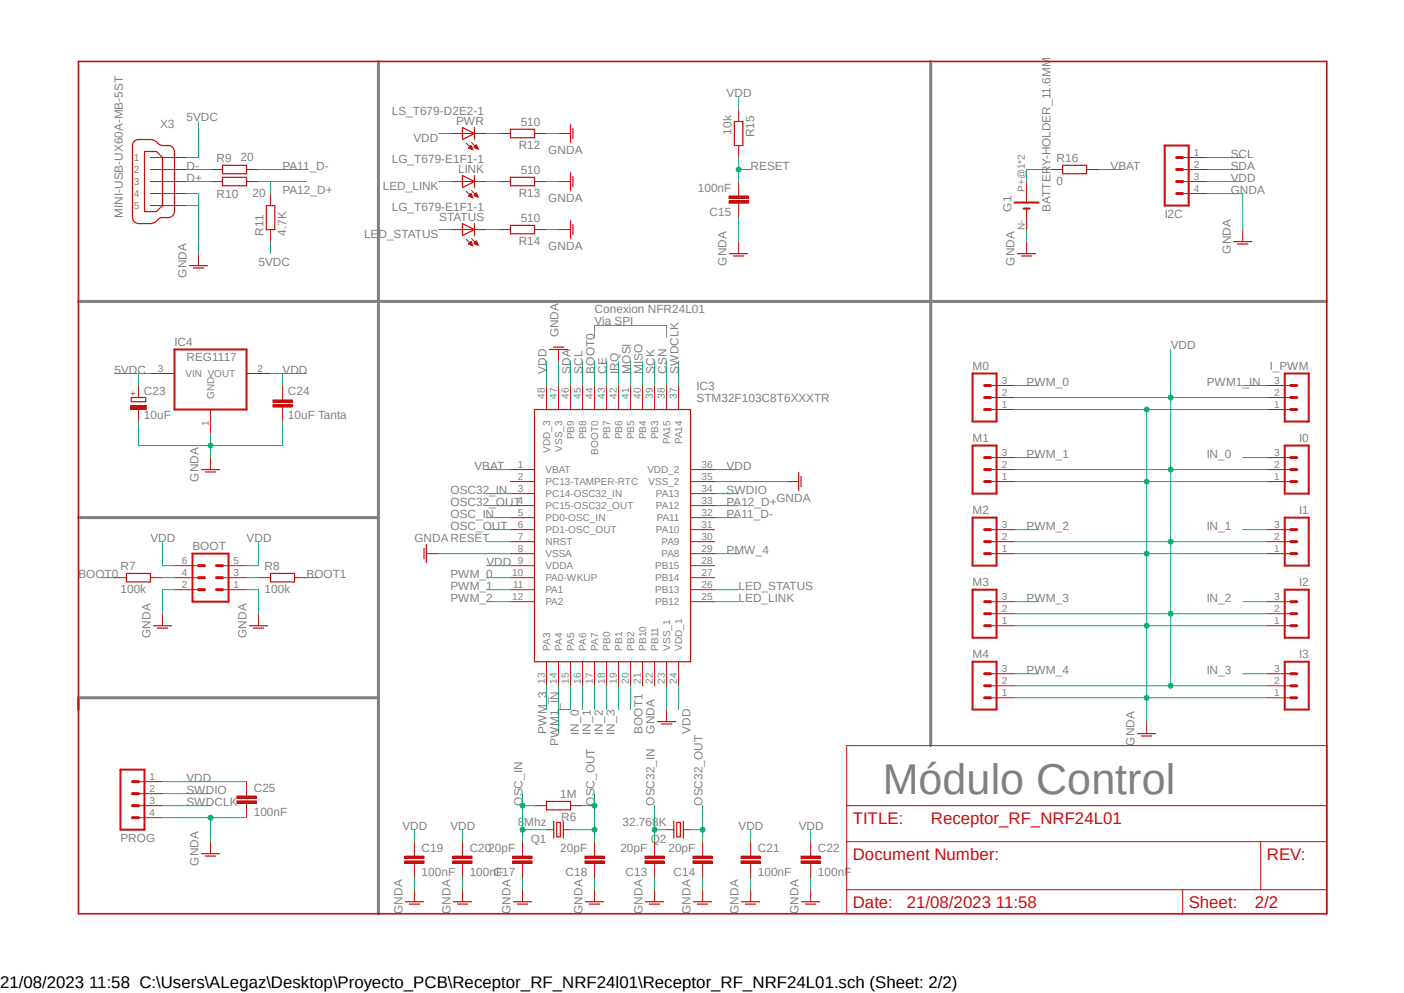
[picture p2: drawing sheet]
<svg xmlns="http://www.w3.org/2000/svg" width="297mm" height="210mm" viewBox="0 0 297 210" stroke-linecap="round" stroke-linejoin="round" font-family="sans-serif">
<path d="M16 11l265.1 182.9M281.1 11l-265.1 182.9" fill="none" stroke="#fff" stroke-width=".21"/>
<path d="M80.1 13v180.3M196.9 13v144.7M16.6 63.8h264.1M16.6 109.5h63.5M80.1 147.6h-63.5v2.5" fill="none" stroke="#808080" stroke-width=".64"/>
<path d="M125.8 71.4v-2.6h15.2v2.6" fill="none" stroke="#808080" stroke-width=".21"/>
<path d="M16.6 13h264.1v180.3h-264.1z" fill="none" stroke="#c90d0c" stroke-width=".34"/>
<g fill="none" stroke="#c90d0c" stroke-width=".21">
<path d="M31.8 79h5.1M52.2 79h5M44.5 86.6v5.1M108 99.3h5.1M115.6 81.5v5.1M118.2 81.5v5.1M120.7 81.5v5.1M123.2 81.5v5.1M125.8 81.5v5.1M128.3 81.5v5.1M130.9 81.5v5.1M133.4 81.5v5.1"/>
<path d="M135.9 81.5v5.1M138.5 81.5v5.1M141 81.5v5.1M143.6 81.5v5.1M146.1 99.3h5.1M209.5 99.3h5.1M209.5 86.6h5.1M209.5 84.1h5.1M209.5 81.5h5.1M209.5 96.8h5.1M268 99.3h5M268 86.6h5"/>
<path d="M268 84.1h5M268 81.5h5M268 96.8h5M108 101.9h5.1M108 104.4h5.1M108 106.9h5.1M108 109.5h5.1M108 112h5.1M108 114.6h5.1M108 117.1h5.1M108 119.6h5.1M146.1 101.9h5.1"/>
<path d="M146.1 104.4h5.1M146.1 106.9h5.1M146.1 109.5h5.1M146.1 112h5.1M146.1 114.6h5.1M146.1 117.1h5.1M146.1 119.6h5.1M209.5 101.9h5.1M209.5 112h5.1M209.5 114.6h5.1M209.5 117.1h5.1M268 101.9h5"/>
<path d="M268 112h5M268 114.6h5M268 117.1h5M108 122.2h5.1M108 124.7h5.1M108 127.3h5.1M115.6 140v5M118.2 140v5M120.7 140v5M123.2 140v5M125.8 140v5M128.3 140v5"/>
<path d="M130.9 140v5M133.4 140v5M135.9 140v5M138.5 140v5M141 140v5M143.6 140v5M146.1 122.2h5.1M146.1 124.7h5.1M146.1 127.3h5.1M209.5 127.3h5.1M209.5 132.3h5.1M209.5 129.8h5.1"/>
<path d="M268 127.3h5M268 132.3h5M268 129.8h5M179.1 157.7h101.6v35.6h-101.6zM209.5 147.6h5.1M209.5 145h5.1M209.5 142.5h5.1M268 147.6h5M268 145h5M268 142.5h5M29.3 170.4h5.1M29.3 165.3h5.1"/>
<path d="M29.3 167.9h5.1M29.3 172.9h5.1M179.1 178h101.6M179.1 170.4h101.6M266.7 178v10.2M87.7 180.6v.5M87.7 182.6v.5M179.1 188.2h101.6M250.2 188.2v5.1"/>
</g>
<path d="M113.1 86.6h33v53.4h-33z" fill="none" stroke="#c90d0c" stroke-width=".25"/>
<path d="M36.9 73.9h15.3v12.7h-15.3zM205.7 79h5.1v10.2h-5.1zM271.8 79h5.1v10.2h-5.1zM205.7 94.2h5.1v10.2h-5.1zM271.8 94.2h5.1v10.2h-5.1zM205.7 109.5h5.1v10.1h-5.1zM271.8 109.5h5.1v10.1h-5.1zM205.7 124.7h5.1v10.2h-5.1zM205.7 140h5.1v10.1h-5.1zM271.8 124.7h5.1v10.2h-5.1zM271.8 140h5.1v10.1h-5.1zM25.5 162.8h5.1v12.7h-5.1z" fill="none" stroke="#c90d0c" stroke-width=".42"/>
<g fill="none" stroke="#c90d0c" stroke-width=".64">
<path d="M208.3 81.5h1.2M208.3 84.1h1.2M208.3 86.6h1.2M208.3 96.8h1.2M208.3 99.3h1.2M273 81.5h1.3M273 84.1h1.3M273 86.6h1.3M273 96.8h1.3M273 99.3h1.3M208.3 101.9h1.2M208.3 112h1.2"/>
<path d="M208.3 114.6h1.2M208.3 117.1h1.2M273 101.9h1.3M273 112h1.3M273 114.6h1.3M273 117.1h1.3M208.3 127.3h1.2M208.3 129.8h1.2M208.3 132.3h1.2M273 127.3h1.3M273 129.8h1.3M273 132.3h1.3"/>
<path d="M208.3 142.5h1.2M208.3 145h1.2M208.3 147.6h1.2M273 142.5h1.3M273 145h1.3M273 147.6h1.3M28 170.4h1.3M28 167.9h1.3M28 165.3h1.3M28 172.9h1.3"/>
</g>
<path d="M85.6 182.1h4.1v.5h-4.1z" fill-rule="evenodd" fill="#c90d0c"/>
<path d="M85.6 182.1h4.1v.5h-4.1z" fill="none" stroke="#c90d0c" stroke-width=".21"/>
<path d="M85.6 181.1h4.1v.5h-4.1z" fill-rule="evenodd" fill="#c90d0c"/>
<path d="M87.7 178v2.6M85.6 181.1h4.1v.5h-4.1zM87.7 183.1v2.5M97.8 180.6v.5M97.8 182.6v.5" fill="none" stroke="#c90d0c" stroke-width=".21"/>
<path d="M95.8 182.1h4.1v.5h-4.1z" fill-rule="evenodd" fill="#c90d0c"/>
<path d="M95.8 182.1h4.1v.5h-4.1z" fill="none" stroke="#c90d0c" stroke-width=".21"/>
<path d="M95.8 181.1h4.1v.5h-4.1z" fill-rule="evenodd" fill="#c90d0c"/>
<path d="M97.8 178v2.6M95.8 181.1h4.1v.5h-4.1zM97.8 183.1v2.5M158.8 180.6v.5M158.8 182.6v.5" fill="none" stroke="#c90d0c" stroke-width=".21"/>
<path d="M156.8 182.1h4v.5h-4z" fill-rule="evenodd" fill="#c90d0c"/>
<path d="M156.8 182.1h4v.5h-4z" fill="none" stroke="#c90d0c" stroke-width=".21"/>
<path d="M156.8 181.1h4v.5h-4z" fill-rule="evenodd" fill="#c90d0c"/>
<path d="M158.8 178v2.6M156.8 181.1h4v.5h-4zM158.8 183.1v2.5M171.5 180.6v.5M171.5 182.6v.5" fill="none" stroke="#c90d0c" stroke-width=".21"/>
<path d="M169.5 182.1h4v.5h-4z" fill-rule="evenodd" fill="#c90d0c"/>
<path d="M169.5 182.1h4v.5h-4z" fill="none" stroke="#c90d0c" stroke-width=".21"/>
<path d="M169.5 181.1h4v.5h-4z" fill-rule="evenodd" fill="#c90d0c"/>
<path d="M171.5 178v2.6M169.5 181.1h4v.5h-4zM171.5 183.1v2.5" fill="none" stroke="#c90d0c" stroke-width=".21"/>
<path d="M27.8 84.1h3v.9h-3z" fill="none" stroke="#c90d0c" stroke-width=".25"/>
<path d="M27.6 85.8h3.3v.8h-3.3z" fill-rule="evenodd" fill="#c90d0c"/>
<path d="M27.6 85.8h3.3v.8h-3.3zM29.3 81.5v2.6M29.3 86.6v2.6M59.8 84.1v.5M59.8 86.1v.5" fill="none" stroke="#c90d0c" stroke-width=".21"/>
<path d="M57.7 85.6h4.1v.5h-4.1z" fill-rule="evenodd" fill="#c90d0c"/>
<path d="M57.7 85.6h4.1v.5h-4.1z" fill="none" stroke="#c90d0c" stroke-width=".21"/>
<path d="M57.7 84.6h4.1v.5h-4.1z" fill-rule="evenodd" fill="#c90d0c"/>
<path d="M44.5 96.8v2.5M57.7 84.6h4.1v.5h-4.1zM59.8 81.5v2.6M59.8 86.6v2.6M113.1 170.4h2.5M115.6 175.5h1.5M119.2 175.5h1.5M120.7 170.4h2.5M110.5 180.6v.5M110.5 182.6v.5" fill="none" stroke="#c90d0c" stroke-width=".21"/>
<path d="M42.6 99.3h3.8M43.4 99.8h2.2M115.6 169.5h5.1v1.8h-5.1zM117.1 173.7v3.5M117.8 173.9h.7v3.1h-.7zM119.2 173.7v3.5" fill="none" stroke="#c90d0c" stroke-width=".25"/>
<path d="M108.5 181.1h4.1v.5h-4.1z" fill-rule="evenodd" fill="#c90d0c"/>
<path d="M108.5 181.1h4.1v.5h-4.1z" fill="none" stroke="#c90d0c" stroke-width=".21"/>
<path d="M108.5 182.1h4.1v.5h-4.1z" fill-rule="evenodd" fill="#c90d0c"/>
<path d="M110.5 178v2.6M108.5 182.1h4.1v.5h-4.1zM110.5 183.1v2.5M125.8 180.6v.5M125.8 182.6v.5" fill="none" stroke="#c90d0c" stroke-width=".21"/>
<path d="M123.7 181.1h4.1v.5h-4.1z" fill-rule="evenodd" fill="#c90d0c"/>
<path d="M123.7 181.1h4.1v.5h-4.1z" fill="none" stroke="#c90d0c" stroke-width=".21"/>
<path d="M123.7 182.1h4.1v.5h-4.1z" fill-rule="evenodd" fill="#c90d0c"/>
<g fill="none" stroke="#c90d0c" stroke-width=".21">
<path d="M31.8 33.3h7.7M31.8 35.9h7.7M31.8 38.4h7.7M44.5 35.9h2.6M44.5 38.4h2.6M52.2 35.9h2.5M52.2 38.4h2.5M31.8 40.9h7.7M31.8 43.5h7.7M57.2 40.9v2.6M57.2 48.6v2.5M36.9 119.6h5.1"/>
<path d="M47.1 119.6h5.1M24.2 122.2h2.6M31.8 122.2h2.6M34.4 129.8v2.5M36.9 124.7h5.1M36.9 122.2h5.1M47.1 124.7h5.1M47.1 122.2h5.1M54.7 122.2h2.5M54.7 129.8v2.5M62.3 122.2h2.6M125.8 178v2.6"/>
<path d="M141 175.5h1.5M144.6 175.5h1.5M110.5 188.2v2.5M123.7 182.1h4.1v.5h-4.1zM125.8 183.1v2.5M125.8 188.2v2.5M138.5 180.6v.5M138.5 182.6v.5"/>
</g>
<g fill="none" stroke="#c90d0c" stroke-width=".25">
<path d="M28.3 30l.6-.5h2.9a2.27 2.27 0 0 1 1.8 1 4.2 4.2 0 0 0 2.4 .3 1.31 1.31 0 0 1 .9 1.2v12.7a1.34 1.34 0 0 1-1.3 1.3h-1.2a1.47 1.47 0 0 0-1.3 .8l-1.3 .5h-2.5a1.27 1.27 0 0 1-1.3-1.3v-15.2zM30.6 32h2.5l1.3 1.3v10.2l-1.3 1.2h-2.5zM47.1 35h5.1v1.7h-5.1zM47.1 37.5h5.1v1.8h-5.1zM56.3 43.5h1.8v5.1h-1.8zM26.8 121.3h5v1.8h-5zM32.5 132.3h3.8M33.3 132.8h2.2M52.8 132.3h3.8M53.6 132.8h2.2M57.2 121.3h5.1v1.8h-5.1zM142.5 173.7v3.5"/>
<path d="M143.2 173.9h.7v3.1h-.7zM144.6 173.7v3.5M108.6 190.7h3.8M109.4 191.2h2.2M123.9 190.7h3.8M124.7 191.2h2.2"/>
</g>
<path d="M40.7 117.1h7.6v10.2h-7.6z" fill="none" stroke="#c90d0c" stroke-width=".42"/>
<path d="M42 119.6h1.3M45.8 119.6h1.3M42 122.2h1.3M42 124.7h1.3M45.8 122.2h1.3M45.8 124.7h1.3" fill="none" stroke="#c90d0c" stroke-width=".64"/>
<path d="M136.4 181.1h4.1v.5h-4.1z" fill-rule="evenodd" fill="#c90d0c"/>
<path d="M136.4 181.1h4.1v.5h-4.1z" fill="none" stroke="#c90d0c" stroke-width=".21"/>
<path d="M136.4 182.1h4.1v.5h-4.1z" fill-rule="evenodd" fill="#c90d0c"/>
<path d="M138.5 178v2.6M136.4 182.1h4.1v.5h-4.1zM138.5 183.1v2.5M148.6 180.6v.5M148.6 182.6v.5" fill="none" stroke="#c90d0c" stroke-width=".21"/>
<path d="M146.6 181.1h4.1v.5h-4.1z" fill-rule="evenodd" fill="#c90d0c"/>
<path d="M146.6 181.1h4.1v.5h-4.1z" fill="none" stroke="#c90d0c" stroke-width=".21"/>
<path d="M146.6 182.1h4.1v.5h-4.1z" fill-rule="evenodd" fill="#c90d0c"/>
<g fill="none" stroke="#c90d0c" stroke-width=".21">
<path d="M95.3 38.4h7.6M95.3 28.2h7.6M98.6 30.3l1.4 1.4M99.1 31.3l.5-.5 .4 .9zM99.1 31.3h.8M99.2 31.2h.6M99.3 31.1h.5M99.4 31.4h.5M99.4 31h.3M99.4 30.9h.3M99.5 30.9h.2M99.6 31.5h.3"/>
<path d="M99.7 30.1l1.4 1.4M99.8 31.6h.1M100.3 31.1h.7M100.4 31h.5M100.4 31.2h.6M100.5 30.9h.4M100.5 30.9h.3M100.6 31.3h.4M100.6 30.8h.2M100.7 30.7h.1M100.8 30.6l.3 .9-.9-.3zM100.8 31.4h.3"/>
<path d="M101 31.5h.1M105.5 38.4h2.5M105.5 28.2h2.5M113.1 38.4h2.5M113.1 28.2h2.5M118.2 38.4h2.5M118.2 28.2h2.5M156.3 23.2v2.5M156.3 30.8v2.5M42 53.6v2.6M95.3 48.6h7.6M98.6 50.6l1.4 1.4"/>
<path d="M98.6 40.4l1.4 1.4M99.1 41.4l.9 .4M99.1 41.4l.5-.5 .4 .9M99.1 41.4h.7M99.1 51.6h.7M99.2 51.6h.7M99.2 51.5h.6M99.2 41.3h.6M99.3 51.4h.4M99.3 41.5h.6M99.3 41.2h.5M99.4 51.3h.3"/>
<path d="M99.4 41.1h.3M99.4 51.7h.5M99.5 41.1h.2M99.5 51.2h.2M99.5 41.6h.4M99.6 41h.1M99.6 51.1l-.5 .5 .9 .4M99.6 51.1l.4 .9M99.6 51.1h.1M99.7 51.8h.2M99.7 50.5l1.4 1.4M99.7 40.3l1.4 1.4"/>
<path d="M99.7 41.7h.2M99.9 51.9h.1M99.9 41.8h.1M100.3 51.5h.7M100.3 51.4h.7M100.3 41.3h.7M100.3 41.2h.7M100.4 51.3h.5M100.4 41.1h.5M100.5 51.6h.5M100.5 51.2h.4M100.5 41.1h.4"/>
<path d="M100.5 41.4h.5M100.6 41h.2M100.6 51.1h.2M100.7 51.6h.3M100.7 40.9h.1M100.7 51h.1M100.8 51l.3 .9-.9-.4zM100.8 41.5h.3M100.8 40.8l-.6 .5 .9 .4M100.8 40.8l.3 .9M100.8 40.8v.1M100.9 51.7h.2"/>
<path d="M101 41.6h.1M101.1 51.8h.1M105.5 48.6h2.5M113.1 48.6h2.5M118.2 48.6h2.5M156.3 40.9v.5M156.3 43v.5M156.3 51.1v2.5M148.6 178v2.6M87.7 188.2v2.5M97.8 188.2v2.5M138.5 188.2v2.5"/>
<path d="M146.6 182.1h4.1v.5h-4.1zM148.6 183.1v2.5M148.6 188.2v2.5M158.8 188.2v2.5M171.5 188.2v2.5"/>
</g>
<g fill="none" stroke="#c90d0c" stroke-width=".25">
<path d="M97.8 27l2.6 1.2-2.6 1.3zM97.8 37.1l2.6 1.3-2.6 1.3zM100.4 27v2.5M100.4 37.1v2.6M108 27.3h5.1v1.8h-5.1zM108 37.5h5.1v1.8h-5.1zM120.7 26.3v3.8M120.7 36.5v3.8M121.2 27.1v2.2M121.2 37.3v2.2M155.4 25.7h1.7v5.1h-1.7zM40.1 56.2h3.8"/>
<path d="M40.9 56.7h2.2M97.8 47.3l2.6 1.3-2.6 1.2zM100.4 47.3v2.5M108 47.7h5.1v1.7h-5.1zM120.7 46.7v3.8M121.2 47.5v2.1M154.3 53.6h3.9M155.2 54.1h2.2M85.8 190.7h3.8M86.6 191.2h2.2M95.9 190.7h3.8M96.8 191.2h2.1"/>
<path d="M136.6 190.7h3.8M137.4 191.2h2.2M146.7 190.7h3.8M147.5 191.2h2.2M156.9 190.7h3.8M157.7 191.2h2.2M169.6 190.7h3.8M170.4 191.2h2.2"/>
</g>
<path d="M154.2 41.4h4.1v.6h-4.1z" fill-rule="evenodd" fill="#c90d0c"/>
<path d="M154.2 41.4h4.1v.6h-4.1z" fill="none" stroke="#c90d0c" stroke-width=".21"/>
<path d="M154.2 42.5h4.1v.5h-4.1z" fill-rule="evenodd" fill="#c90d0c"/>
<g fill="none" stroke="#c90d0c" stroke-width=".21">
<path d="M156.3 38.4v2.5M217.2 38.4v4.4M222.2 35.9h2.6M229.9 35.9h2.5M154.2 42.5h4.1v.5h-4.1zM156.3 43.5v2.5M217.2 44.1v4.5M217.2 51.1v2.5M118.2 73.9v2.6M90.2 117.1h2.6M166.4 101.9h2.6M141 150.1v2.5"/>
<path d="M242.6 152.6v2.6M44.5 178v2.6M52.2 167.9v.5M52.2 169.9v.5"/>
</g>
<path d="M214.6 42.8h5.1M216.5 44.1h1.3" fill="none" stroke="#c90d0c" stroke-width=".42"/>
<g fill="none" stroke="#c90d0c" stroke-width=".25">
<path d="M224.8 35h5.1v1.7h-5.1zM215.3 53.6h3.8M216.1 54.1h2.2M116.2 73.9h3.9M117.1 73.4h2.2M169 99.9v3.9M89.7 116v2.2M90.2 115.2v3.8M169.5 100.8v2.2M139.1 152.6h3.8M139.9 153.1h2.2M240.7 155.2h3.8"/>
<path d="M241.5 155.7h2.2M42.6 180.6h3.8M43.4 181.1h2.2"/>
</g>
<path d="M50.1 169.4h4.1v.5h-4.1z" fill-rule="evenodd" fill="#c90d0c"/>
<path d="M50.1 169.4h4.1v.5h-4.1z" fill="none" stroke="#c90d0c" stroke-width=".21"/>
<path d="M50.1 168.4h4.1v.5h-4.1z" fill-rule="evenodd" fill="#c90d0c"/>
<path d="M250.2 33.3h5.1M250.2 35.9h5.1M250.2 38.4h5.1M250.2 40.9h5.1M262.9 48.6v2.5M50.1 168.4h4.1v.5h-4.1zM52.2 165.3v2.6M52.2 170.4v2.5" fill="none" stroke="#c90d0c" stroke-width=".21"/>
<path d="M246.4 30.8h5.1v12.7h-5.1z" fill="none" stroke="#c90d0c" stroke-width=".42"/>
<path d="M248.9 38.4h1.3M248.9 35.9h1.3M248.9 33.3h1.3M248.9 40.9h1.3" fill="none" stroke="#c90d0c" stroke-width=".64"/>
<path d="M261 51.1h3.8M261.8 51.6h2.2" fill="none" stroke="#c90d0c" stroke-width=".25"/>
<path d="M29.3 89.2v5h30.5v-5M44.5 91.7v5.1" fill="none" stroke="#0dab76" stroke-width=".21"/>
<circle cx="44.5" cy="94.2" r=".51" fill="#0dab76"/>
<g fill="none" stroke="#0dab76" stroke-width=".21">
<path d="M115.6 28.2h2.6M115.6 38.4h2.6M39.5 40.9h2.5v12.7M39.5 43.5h2.5M115.6 48.6h2.6M156.3 46v5.1M217.2 48.6v2.5M118.2 76.5v5M242.6 86.6v66M92.8 117.1h15.2M151.2 101.9h15.2M214.6 101.9h28"/>
<path d="M36.9 124.7h-2.5v5.1M52.2 124.7h2.5v5.1M141 145v5.1M214.6 147.6h53.4M87.7 185.6v2.6M97.8 185.6v2.6M110.5 185.6v2.6M125.8 185.6v2.6M138.5 185.6v2.6M148.6 185.6v2.6M158.8 185.6v2.6M171.5 185.6v2.6"/>
<circle cx="44.5" cy="94.2" r=".51"/>
</g>
<circle cx="242.6" cy="101.9" r=".51" fill="#0dab76"/>
<g fill="none" stroke="#0dab76" stroke-width=".21">
<path d="M214.6 117.1h28M242.6 101.9h25.4"/>
<circle cx="242.6" cy="101.9" r=".51"/>
</g>
<circle cx="242.6" cy="117.1" r=".51" fill="#0dab76"/>
<g fill="none" stroke="#0dab76" stroke-width=".21">
<path d="M242.6 117.1h25.4M214.6 132.3h28"/>
<circle cx="242.6" cy="117.1" r=".51"/>
</g>
<circle cx="242.6" cy="132.3" r=".51" fill="#0dab76"/>
<g fill="none" stroke="#0dab76" stroke-width=".21">
<path d="M242.6 132.3h25.4"/>
<circle cx="242.6" cy="132.3" r=".51"/>
</g>
<circle cx="242.6" cy="147.6" r=".51" fill="#0dab76"/>
<g fill="none" stroke="#0dab76" stroke-width=".21">
<path d="M214.6 86.6h53.4"/>
<circle cx="242.6" cy="147.6" r=".51"/>
</g>
<circle cx="242.6" cy="86.6" r=".51" fill="#0dab76"/>
<g fill="none" stroke="#0dab76" stroke-width=".21">
<path d="M34.4 172.9h17.8M44.5 172.9v5.1"/>
<circle cx="242.6" cy="86.6" r=".51"/>
</g>
<circle cx="44.5" cy="172.9" r=".51" fill="#0dab76"/>
<g fill="none" stroke="#0dab76" stroke-width=".21">
<path d="M42 25.7v7.6h-2.5M92.8 28.2h2.5M156.3 20.6v2.6M57.2 51.1v2.5M255.3 40.9h7.6v7.7M24.2 79h7.6M29.3 79v2.5M57.2 79h7.7M59.8 79v2.5M115.6 76.5v5M151.2 99.3h5.1M214.6 99.3h53.4"/>
<path d="M214.6 84.1h53.4M247.6 84.1v60.9M34.4 114.6v5h2.5M54.7 114.6v5h-2.5M102.9 119.6h5.1M214.6 114.6h53.4M214.6 129.8h53.4M143.6 145v5.1M214.6 145h53.4M34.4 165.3h17.8M87.7 175.5v2.5M97.8 175.5v2.5"/>
<path d="M158.8 175.5v2.5M171.5 175.5v2.5"/>
<circle cx="44.5" cy="172.9" r=".51"/>
</g>
<circle cx="247.6" cy="145" r=".51" fill="#0dab76"/>
<circle cx="247.6" cy="145" r=".51" fill="none" stroke="#0dab76" stroke-width=".21"/>
<circle cx="247.6" cy="129.8" r=".51" fill="#0dab76"/>
<circle cx="247.6" cy="129.8" r=".51" fill="none" stroke="#0dab76" stroke-width=".21"/>
<circle cx="247.6" cy="114.6" r=".51" fill="#0dab76"/>
<circle cx="247.6" cy="114.6" r=".51" fill="none" stroke="#0dab76" stroke-width=".21"/>
<circle cx="247.6" cy="99.3" r=".51" fill="#0dab76"/>
<circle cx="247.6" cy="99.3" r=".51" fill="none" stroke="#0dab76" stroke-width=".21"/>
<circle cx="247.6" cy="84.1" r=".51" fill="#0dab76"/>
<g fill="none" stroke="#0dab76" stroke-width=".21">
<path d="M255.3 38.4h7.6M247.6 73.9v10.2M123.2 170.4h2.6M125.8 167.9v7.6h-5.1"/>
<circle cx="247.6" cy="84.1" r=".51"/>
</g>
<circle cx="125.8" cy="175.5" r=".51" fill="#0dab76"/>
<circle cx="125.8" cy="175.5" r=".51" fill="none" stroke="#0dab76" stroke-width=".21"/>
<circle cx="125.8" cy="170.4" r=".51" fill="#0dab76"/>
<g fill="none" stroke="#0dab76" stroke-width=".21">
<path d="M102.9 112h5.1M110.5 167.9v7.6h5.1M110.5 170.4h2.6M125.8 175.5v2.5"/>
<circle cx="125.8" cy="170.4" r=".51"/>
</g>
<circle cx="110.5" cy="170.4" r=".51" fill="#0dab76"/>
<circle cx="110.5" cy="170.4" r=".51" fill="none" stroke="#0dab76" stroke-width=".21"/>
<circle cx="110.5" cy="175.5" r=".51" fill="#0dab76"/>
<g fill="none" stroke="#0dab76" stroke-width=".21">
<path d="M125.8 76.5v5M102.9 109.5h5.1M21.7 122.2h2.5M34.4 122.2h2.5M52.2 122.2h2.5M64.9 122.2h2.5M133.4 145v5.1M110.5 175.5v2.5M146.1 175.5h2.5M148.6 170.4v7.6"/>
<circle cx="110.5" cy="175.5" r=".51"/>
</g>
<circle cx="148.6" cy="175.5" r=".51" fill="#0dab76"/>
<g fill="none" stroke="#0dab76" stroke-width=".21">
<path d="M102.9 106.9h5.1M138.5 170.4v7.6M138.5 175.5h2.5"/>
<circle cx="148.6" cy="175.5" r=".51"/>
</g>
<circle cx="138.5" cy="175.5" r=".51" fill="#0dab76"/>
<g fill="none" stroke="#0dab76" stroke-width=".21">
<path d="M39.5 38.4h5M39.5 35.9h5M102.9 38.4h2.6M102.9 28.2h2.6M156.3 35.9h2.5M156.3 33.3v5.1M102.9 48.6h2.6M102.9 104.4h5.1"/>
<circle cx="138.5" cy="175.5" r=".51"/>
</g>
<circle cx="156.2" cy="35.9" r=".51" fill="#0dab76"/>
<g fill="none" stroke="#0dab76" stroke-width=".21">
<path d="M54.7 35.9h10.2M54.7 38.4h10.2M57.2 38.4v2.5M92.8 38.4h2.5M222.2 35.9h-5v2.5M232.4 35.9h5.1M255.3 35.9h7.6M255.3 33.3h7.6M92.8 48.6h2.5M120.7 76.5v5M123.2 76.5v5M128.3 76.5v5"/>
<path d="M130.9 76.5v5M133.4 76.5v5M135.9 76.5v5M138.5 76.5v5M141 76.5v5M143.6 76.5v5M102.9 99.3h5.1M214.6 81.5h5.1M214.6 96.8h5.1M262.9 81.5h5.1M262.9 96.8h5.1M102.9 114.6h5.1"/>
<path d="M151.2 104.4h5.1M151.2 109.5h5.1M151.2 106.9h5.1M151.2 117.1h5.1M214.6 112h5.1M262.9 112h5.1M102.9 122.2h5.1M102.9 124.7h5.1M102.9 127.3h5.1M151.2 124.7h5.1M151.2 127.3h5.1M214.6 127.3h5.1"/>
<path d="M262.9 127.3h5.1M115.6 145v5.1M118.2 145v10.2M120.7 145v5.1h-2.5M123.2 145v5.1M125.8 145v5.1M128.3 145v5.1M130.9 145v5.1M214.6 142.5h5.1M262.9 142.5h5.1M34.4 167.9h10.1M34.4 170.4h10.1"/>
<circle cx="156.2" cy="35.9" r=".51"/>
</g>
<text font-size="9.1" fill="#808080" x="186.7" y="167.9">Módulo Control</text>
<g font-size="3.6" fill="#c90d0c">
<text x="180.4" y="174.2">TITLE:</text>
<text x="196.9" y="174.2">Receptor_RF_NRF24L01</text>
<text x="180.4" y="181.8">Document Number:</text>
<text x="268" y="181.8">REV:</text>
<text x="180.4" y="192">Date:</text>
<text x="191.8" y="192">21/08/2023 11:58</text>
<text x="251.5" y="192">Sheet:</text>
<text x="265.4" y="192">2/2</text>
</g>
<text font-size="3.6" x="0" y="208.9">21/08/2023 11:58 C:\Users\ALegaz\Desktop\Proyecto_PCB\Receptor_RF_NRF24l01\Receptor_RF_NRF24L01.sch (Sheet: 2/2)</text>
<g font-size="2.5" fill="#808080">
<text x="153.7" y="20.6">VDD</text>
<text x="33.9" y="27">X3</text>
<text x="39.5" y="25.7">5VDC</text>
<text x="82.9" y="24.3">LS_T679-D2E2-1</text>
<text x="96.5" y="26.5">PWR</text>
<text x="110.2" y="26.7">510</text>
<text x="154.7" y="28.5" transform="rotate(-90 154.7 28.5)">10k</text>
<text x="159.5" y="29" transform="rotate(-90 159.5 29)">R15</text>
<text x="39.5" y="35.9">D-</text>
<text x="45.8" y="34.3">R9</text>
<text x="50.9" y="34.1">20</text>
<text x="59.8" y="35.9">PA11_D-</text>
<text x="82.9" y="34.5">LG_T679-E1F1-1</text>
<text x="87.5" y="30">VDD</text>
<text x="109.7" y="31.5">R12</text>
<text x="116" y="32.6">GNDA</text>
<text x="158.8" y="35.9">RESET</text>
<text x="223.5" y="34.3">R16</text>
<text x="235" y="35.9">VBAT</text>
<text x="260.4" y="33.3">SCL</text>
<text x="260.4" y="35.9">SDA</text>
<text x="39.5" y="38.4">D+</text>
<text x="45.8" y="42">R10</text>
<text x="53.4" y="41.7">20</text>
<text x="59.8" y="40.9">PA12_D+</text>
<text x="81" y="40.2">LED_LINK</text>
<text x="96.9" y="36.6">LINK</text>
<text x="109.7" y="41.7">R13</text>
<text x="110.2" y="36.9">510</text>
<text x="147.6" y="40.6">100nF</text>
<text x="223.5" y="39.2">0</text>
<text x="260.4" y="40.9">GNDA</text>
<text x="260.4" y="38.4">VDD</text>
<text x="26" y="46" transform="rotate(-90 26 46)">MINI-USB-UX60A-MB-5ST</text>
<text x="82.9" y="44.6">LG_T679-E1F1-1</text>
<text x="92.9" y="46.8">STATUS</text>
<text x="110.2" y="47">510</text>
<text x="116" y="42.7">GNDA</text>
<text x="150.1" y="45.6">C15</text>
<text x="214" y="44.7" transform="rotate(-90 214 44.7)">G1</text>
<text x="222.3" y="44.7" transform="rotate(-90 222.3 44.7)">BATTERY-HOLDER_11.6MM</text>
<text x="246.4" y="46">I2C</text>
<text x="55.7" y="49.8" transform="rotate(-90 55.7 49.8)">R11</text>
<text x="60.5" y="49.8" transform="rotate(-90 60.5 49.8)">4.7K</text>
<text x="77" y="50.3">LED_STATUS</text>
<text x="109.7" y="51.8">R14</text>
<text x="116" y="52.9">GNDA</text>
<text x="260.4" y="53.6" transform="rotate(-90 260.4 53.6)">GNDA</text>
<text x="39.5" y="58.7" transform="rotate(-90 39.5 58.7)">GNDA</text>
<text x="54.7" y="56.2">5VDC</text>
<text x="153.7" y="56.2" transform="rotate(-90 153.7 56.2)">GNDA</text>
<text x="214.6" y="56.2" transform="rotate(-90 214.6 56.2)">GNDA</text>
<text x="118.2" y="71.4" transform="rotate(-90 118.2 71.4)">GNDA</text>
<text x="125.8" y="66.2">Conexion NFR24L01</text>
<text x="125.8" y="68.8">Via SPI</text>
<text x="36.9" y="73.3">IC4</text>
<text x="39.5" y="76.5">REG1117</text>
<text x="247.7" y="73.9">VDD</text>
<text x="24.2" y="79">5VDC</text>
<text x="30.4" y="83.6">C23</text>
<text x="59.8" y="79">VDD</text>
<text x="60.9" y="83.6">C24</text>
<text x="115.6" y="79" transform="rotate(-90 115.6 79)">VDD</text>
<text x="120.7" y="79" transform="rotate(-90 120.7 79)">SDA</text>
<text x="123.2" y="79" transform="rotate(-90 123.2 79)">SCL</text>
<text x="125.8" y="79" transform="rotate(-90 125.8 79)">BOOT0</text>
<text x="128.3" y="79" transform="rotate(-90 128.3 79)">CE</text>
<text x="130.9" y="79" transform="rotate(-90 130.9 79)">IRQ</text>
<text x="133.4" y="79" transform="rotate(-90 133.4 79)">MOSI</text>
<text x="135.9" y="79" transform="rotate(-90 135.9 79)">MISO</text>
<text x="138.5" y="79" transform="rotate(-90 138.5 79)">SCK</text>
<text x="141" y="79" transform="rotate(-90 141 79)">CSN</text>
<text x="143.6" y="79" transform="rotate(-90 143.6 79)">SWDCLK</text>
<text x="147.4" y="82.4">IC3</text>
<text x="205.7" y="78.2">M0</text>
<text x="217.2" y="81.5">PWM_0</text>
<text x="255.3" y="81.5">PWM1_IN</text>
<text x="268.7" y="78.2">I_PWM</text>
<text x="30.4" y="88.7">10uF</text>
<text x="60.9" y="88.7">10uF Tanta</text>
<text x="147.4" y="85">STM32F103C8T6XXXTR</text>
<text x="205.7" y="93.5">M1</text>
<text x="274.8" y="93.5">I0</text>
<text x="42" y="101.9" transform="rotate(-90 42 101.9)">GNDA</text>
<text x="100.4" y="99.3">VBAT</text>
<text x="153.7" y="99.3">VDD</text>
<text x="217.2" y="96.8">PWM_1</text>
<text x="255.3" y="96.8">IN_0</text>
<text x="95.3" y="106.9">OSC32_OUT</text>
<text x="95.3" y="104.4">OSC32_IN</text>
<text x="153.7" y="104.4">SWDIO</text>
<text x="153.7" y="106.9">PA12_D+</text>
<text x="164.3" y="106.2">GNDA</text>
<text x="95.3" y="112">OSC_OUT</text>
<text x="95.3" y="109.5">OSC_IN</text>
<text x="153.7" y="109.5">PA11_D-</text>
<text x="205.7" y="108.7">M2</text>
<text x="217.2" y="112">PWM_2</text>
<text x="255.3" y="112">IN_1</text>
<text x="274.8" y="108.7">I1</text>
<text x="31.8" y="114.6">VDD</text>
<text x="40.7" y="116.3">BOOT</text>
<text x="52.2" y="114.6">VDD</text>
<text x="87.7" y="114.6">GNDARESET</text>
<text x="102.9" y="119.6">VDD</text>
<text x="153.7" y="117.1">PMW_4</text>
<text x="16.6" y="122.2">BOOT0</text>
<text x="25.5" y="125.5">100k</text>
<text x="25.5" y="120.7">R7</text>
<text x="56" y="125.5">100k</text>
<text x="56" y="120.7">R8</text>
<text x="64.9" y="122.2">BOOT1</text>
<text x="95.3" y="122.2">PWM_0</text>
<text x="95.3" y="124.7">PWM_1</text>
<text x="156.3" y="124.7">LED_STATUS</text>
<text x="205.7" y="124">M3</text>
<text x="274.8" y="124">I2</text>
<text x="95.3" y="127.3">PWM_2</text>
<text x="156.3" y="127.3">LED_LINK</text>
<text x="217.2" y="127.3">PWM_3</text>
<text x="255.3" y="127.3">IN_2</text>
<text x="31.8" y="134.9" transform="rotate(-90 31.8 134.9)">GNDA</text>
<text x="52.2" y="134.9" transform="rotate(-90 52.2 134.9)">GNDA</text>
<text x="205.7" y="139.2">M4</text>
<text x="217.2" y="142.5">PWM_4</text>
<text x="255.3" y="142.5">IN_3</text>
<text x="274.8" y="139.2">I3</text>
<text x="115.6" y="155.2" transform="rotate(-90 115.6 155.2)">PWM_3</text>
<text x="122.5" y="155.4" transform="rotate(-90 122.5 155.4)">IN_0</text>
<text x="125" y="155.4" transform="rotate(-90 125 155.4)">IN_1</text>
<text x="127.6" y="155.4" transform="rotate(-90 127.6 155.4)">IN_2</text>
<text x="130.1" y="155.4" transform="rotate(-90 130.1 155.4)">IN_3</text>
<text x="135.9" y="155.2" transform="rotate(-90 135.9 155.2)">BOOT1</text>
<text x="138.5" y="155.2" transform="rotate(-90 138.5 155.2)">GNDA</text>
<text x="146.1" y="155.2" transform="rotate(-90 146.1 155.2)">VDD</text>
<text x="118.2" y="157.7" transform="rotate(-90 118.2 157.7)">PWM1_IN</text>
<text x="240" y="157.7" transform="rotate(-90 240 157.7)">GNDA</text>
<text x="39.5" y="165.3">VDD</text>
<text x="39.5" y="167.9">SWDIO</text>
<text x="53.7" y="167.5">C25</text>
<text x="39.5" y="170.4">SWDCLK</text>
<text x="53.7" y="172.6">100nF</text>
<text x="110.5" y="170.4" transform="rotate(-90 110.5 170.4)">OSC_IN</text>
<text x="118.5" y="168.9">1M</text>
<text x="118.7" y="173.7">R6</text>
<text x="125.8" y="170.4" transform="rotate(-90 125.8 170.4)">OSC_OUT</text>
<text x="138.5" y="170.4" transform="rotate(-90 138.5 170.4)">OSC32_IN</text>
<text x="148.6" y="170.4" transform="rotate(-90 148.6 170.4)">OSC32_OUT</text>
<text x="25.5" y="178">PROG</text>
<text x="85.1" y="175.5">VDD</text>
<text x="95.3" y="175.5">VDD</text>
<text x="109.5" y="174.7">8Mhz</text>
<text x="112.3" y="178.3">Q1</text>
<text x="131.7" y="174.7">32.768K</text>
<text x="137.7" y="178.3">Q2</text>
<text x="156.2" y="175.5">VDD</text>
<text x="169" y="175.5">VDD</text>
<text x="42" y="183.1" transform="rotate(-90 42 183.1)">GNDA</text>
<text x="89.2" y="185.3">100nF</text>
<text x="89.2" y="180.2">C19</text>
<text x="99.4" y="185.3">100nF</text>
<text x="99.4" y="180.2">C2020pF</text>
<text x="104.4" y="185.3">C17</text>
<text x="118.5" y="180.2">20pF</text>
<text x="119.6" y="185.3">C18</text>
<text x="131.2" y="180.2">20pF</text>
<text x="132.3" y="185.3">C13</text>
<text x="141.4" y="180.2">20pF</text>
<text x="142.5" y="185.3">C14</text>
<text x="160.3" y="185.3">100nF</text>
<text x="160.3" y="180.2">C21</text>
<text x="173" y="185.3">100nF</text>
<text x="173" y="180.2">C22</text>
<text x="85.1" y="193.3" transform="rotate(-90 85.1 193.3)">GNDA</text>
<text x="95.3" y="193.3" transform="rotate(-90 95.3 193.3)">GNDA</text>
<text x="108" y="193.3" transform="rotate(-90 108 193.3)">GNDA</text>
<text x="123.2" y="193.3" transform="rotate(-90 123.2 193.3)">GNDA</text>
<text x="135.9" y="193.3" transform="rotate(-90 135.9 193.3)">GNDA</text>
<text x="146.1" y="193.3" transform="rotate(-90 146.1 193.3)">GNDA</text>
<text x="156.3" y="193.3" transform="rotate(-90 156.3 193.3)">GNDA</text>
<text x="169" y="193.3" transform="rotate(-90 169 193.3)">GNDA</text>
</g>
<g font-size="2.1" fill="#808080">
<text x="28.3" y="34.1">1</text>
<text x="252.5" y="32.9">1</text>
<text x="252.5" y="35.5">2</text>
<text x="28.3" y="36.6">2</text>
<text x="28.3" y="39.2">3</text>
<text x="28.3" y="41.7">4</text>
<text x="216.8" y="40.6" transform="rotate(-90 216.8 40.6)">P+@1*2</text>
<text x="252.5" y="38">3</text>
<text x="252.5" y="40.6">4</text>
<text x="28.3" y="44.2">5</text>
<text x="216.8" y="48.6" transform="rotate(-90 216.8 48.6)">N-</text>
<text x="33.4" y="78.7">3</text>
<text x="39.2" y="79.8">VIN VOUT</text>
<text x="54.5" y="78.7">2</text>
<text x="211.9" y="83.7">2</text>
<text x="211.9" y="81.2">3</text>
<text x="269.5" y="83.7">2</text>
<text x="269.5" y="81.2">3</text>
<text x="45.3" y="84.3" transform="rotate(-90 45.3 84.3)">GND</text>
<text x="115.3" y="84.3" transform="rotate(-90 115.3 84.3)">48</text>
<text x="117.8" y="84.3" transform="rotate(-90 117.8 84.3)">47</text>
<text x="120.4" y="84.3" transform="rotate(-90 120.4 84.3)">46</text>
<text x="122.9" y="84.3" transform="rotate(-90 122.9 84.3)">45</text>
<text x="125.4" y="84.3" transform="rotate(-90 125.4 84.3)">44</text>
<text x="128" y="84.3" transform="rotate(-90 128 84.3)">43</text>
<text x="130.5" y="84.3" transform="rotate(-90 130.5 84.3)">42</text>
<text x="133.1" y="84.3" transform="rotate(-90 133.1 84.3)">41</text>
<text x="135.6" y="84.3" transform="rotate(-90 135.6 84.3)">40</text>
<text x="138.1" y="84.3" transform="rotate(-90 138.1 84.3)">39</text>
<text x="140.7" y="84.3" transform="rotate(-90 140.7 84.3)">38</text>
<text x="143.2" y="84.3" transform="rotate(-90 143.2 84.3)">37</text>
<text x="211.9" y="86.3">1</text>
<text x="269.5" y="86.3">1</text>
<text x="44.2" y="90.1" transform="rotate(-90 44.2 90.1)">1</text>
<text x="116.4" y="95.8" transform="rotate(-90 116.4 95.8)">VDD_3</text>
<text x="118.9" y="95.5" transform="rotate(-90 118.9 95.5)">VSS_3</text>
<text x="121.5" y="92.9" transform="rotate(-90 121.5 92.9)">PB9</text>
<text x="124" y="92.9" transform="rotate(-90 124 92.9)">PB8</text>
<text x="129.1" y="92.9" transform="rotate(-90 129.1 92.9)">PB7</text>
<text x="131.6" y="92.9" transform="rotate(-90 131.6 92.9)">PB6</text>
<text x="134.2" y="92.9" transform="rotate(-90 134.2 92.9)">PB5</text>
<text x="136.7" y="92.9" transform="rotate(-90 136.7 92.9)">PB4</text>
<text x="139.2" y="92.9" transform="rotate(-90 139.2 92.9)">PB3</text>
<text x="141.8" y="93.9" transform="rotate(-90 141.8 93.9)">PA15</text>
<text x="144.3" y="93.9" transform="rotate(-90 144.3 93.9)">PA14</text>
<text x="109.6" y="99">1</text>
<text x="109.6" y="101.5">2</text>
<text x="115.4" y="100.1">VBAT</text>
<text x="126.5" y="96.1" transform="rotate(-90 126.5 96.1)">BOOT0</text>
<text x="136.9" y="100.1">VDD_2</text>
<text x="148.4" y="99">36</text>
<text x="148.4" y="101.5">35</text>
<text x="211.9" y="101.5">1</text>
<text x="211.9" y="99">2</text>
<text x="211.9" y="96.4">3</text>
<text x="269.5" y="101.5">1</text>
<text x="269.5" y="99">2</text>
<text x="269.5" y="96.4">3</text>
<text x="109.6" y="104.1">3</text>
<text x="109.6" y="106.6">4</text>
<text x="115.4" y="102.6">PC13-TAMPER-RTC</text>
<text x="115.4" y="105.2">PC14-OSC32_IN</text>
<text x="115.4" y="107.7">PC15-OSC32_OUT</text>
<text x="137.2" y="102.6">VSS_2</text>
<text x="138.8" y="105.2">PA13</text>
<text x="138.8" y="107.7">PA12</text>
<text x="148.4" y="104.1">34</text>
<text x="148.4" y="106.6">33</text>
<text x="109.6" y="109.1">5</text>
<text x="109.6" y="111.7">6</text>
<text x="115.4" y="110.2">PD0-OSC_IN</text>
<text x="115.4" y="112.8">PD1-OSC_OUT</text>
<text x="138.8" y="112.8">PA10</text>
<text x="138.9" y="110.2">PA11</text>
<text x="148.4" y="109.1">32</text>
<text x="148.4" y="111.7">31</text>
<text x="211.9" y="111.7">3</text>
<text x="269.5" y="111.7">3</text>
<text x="38.5" y="119.3">6</text>
<text x="49.4" y="119.3">5</text>
<text x="109.6" y="114.2">7</text>
<text x="109.6" y="116.8">8</text>
<text x="109.6" y="119.3">9</text>
<text x="115.4" y="115.3">NRST</text>
<text x="115.4" y="117.9">VSSA</text>
<text x="140" y="115.3">PA9</text>
<text x="140" y="117.9">PA8</text>
<text x="148.4" y="114.2">30</text>
<text x="148.4" y="116.8">29</text>
<text x="148.4" y="119.3">28</text>
<text x="211.9" y="116.8">1</text>
<text x="211.9" y="114.2">2</text>
<text x="269.5" y="116.8">1</text>
<text x="269.5" y="114.2">2</text>
<text x="38.5" y="124.3">2</text>
<text x="38.5" y="121.8">4</text>
<text x="49.4" y="124.3">1</text>
<text x="49.4" y="121.8">3</text>
<text x="108.4" y="121.8">10</text>
<text x="108.5" y="124.3">11</text>
<text x="115.4" y="120.4">VDDA</text>
<text x="115.4" y="122.9">PA0-WKUP</text>
<text x="115.4" y="125.5">PA1</text>
<text x="138.6" y="120.4">PB15</text>
<text x="138.6" y="122.9">PB14</text>
<text x="138.6" y="125.5">PB13</text>
<text x="148.4" y="121.8">27</text>
<text x="148.4" y="124.3">26</text>
<text x="108.4" y="126.9">12</text>
<text x="115.4" y="128">PA2</text>
<text x="138.6" y="128">PB12</text>
<text x="148.4" y="126.9">25</text>
<text x="211.9" y="132">1</text>
<text x="211.9" y="129.4">2</text>
<text x="211.9" y="126.9">3</text>
<text x="269.5" y="132">1</text>
<text x="269.5" y="129.4">2</text>
<text x="269.5" y="126.9">3</text>
<text x="116.4" y="137.6" transform="rotate(-90 116.4 137.6)">PA3</text>
<text x="118.9" y="137.6" transform="rotate(-90 118.9 137.6)">PA4</text>
<text x="121.5" y="137.6" transform="rotate(-90 121.5 137.6)">PA5</text>
<text x="124" y="137.6" transform="rotate(-90 124 137.6)">PA6</text>
<text x="126.5" y="137.6" transform="rotate(-90 126.5 137.6)">PA7</text>
<text x="129.1" y="137.6" transform="rotate(-90 129.1 137.6)">PB0</text>
<text x="131.6" y="137.6" transform="rotate(-90 131.6 137.6)">PB1</text>
<text x="134.2" y="137.6" transform="rotate(-90 134.2 137.6)">PB2</text>
<text x="136.7" y="137.6" transform="rotate(-90 136.7 137.6)">PB10</text>
<text x="139.2" y="137.6" transform="rotate(-90 139.2 137.6)">PB11</text>
<text x="141.8" y="137.6" transform="rotate(-90 141.8 137.6)">VSS_1</text>
<text x="144.3" y="137.6" transform="rotate(-90 144.3 137.6)">VDD_1</text>
<text x="211.9" y="142.1">3</text>
<text x="269.5" y="142.1">3</text>
<text x="115.3" y="144.7" transform="rotate(-90 115.3 144.7)">13</text>
<text x="117.8" y="144.7" transform="rotate(-90 117.8 144.7)">14</text>
<text x="120.4" y="144.7" transform="rotate(-90 120.4 144.7)">15</text>
<text x="122.9" y="144.7" transform="rotate(-90 122.9 144.7)">16</text>
<text x="125.4" y="144.7" transform="rotate(-90 125.4 144.7)">17</text>
<text x="128" y="144.7" transform="rotate(-90 128 144.7)">18</text>
<text x="130.5" y="144.7" transform="rotate(-90 130.5 144.7)">19</text>
<text x="133.1" y="144.7" transform="rotate(-90 133.1 144.7)">20</text>
<text x="135.6" y="144.7" transform="rotate(-90 135.6 144.7)">21</text>
<text x="138.1" y="144.7" transform="rotate(-90 138.1 144.7)">22</text>
<text x="140.7" y="144.7" transform="rotate(-90 140.7 144.7)">23</text>
<text x="143.2" y="144.7" transform="rotate(-90 143.2 144.7)">24</text>
<text x="211.9" y="147.2">1</text>
<text x="211.9" y="144.7">2</text>
<text x="269.5" y="147.2">1</text>
<text x="269.5" y="144.7">2</text>
<text x="31.6" y="165">1</text>
<text x="31.6" y="167.5">2</text>
<text x="31.6" y="170.1">3</text>
<text x="31.6" y="172.6">4</text>
</g>
<text font-size="1.8" fill="#c90d0c" x="28.7" y="83.7" transform="rotate(-90 28.7 83.7)">+</text>
</svg>
